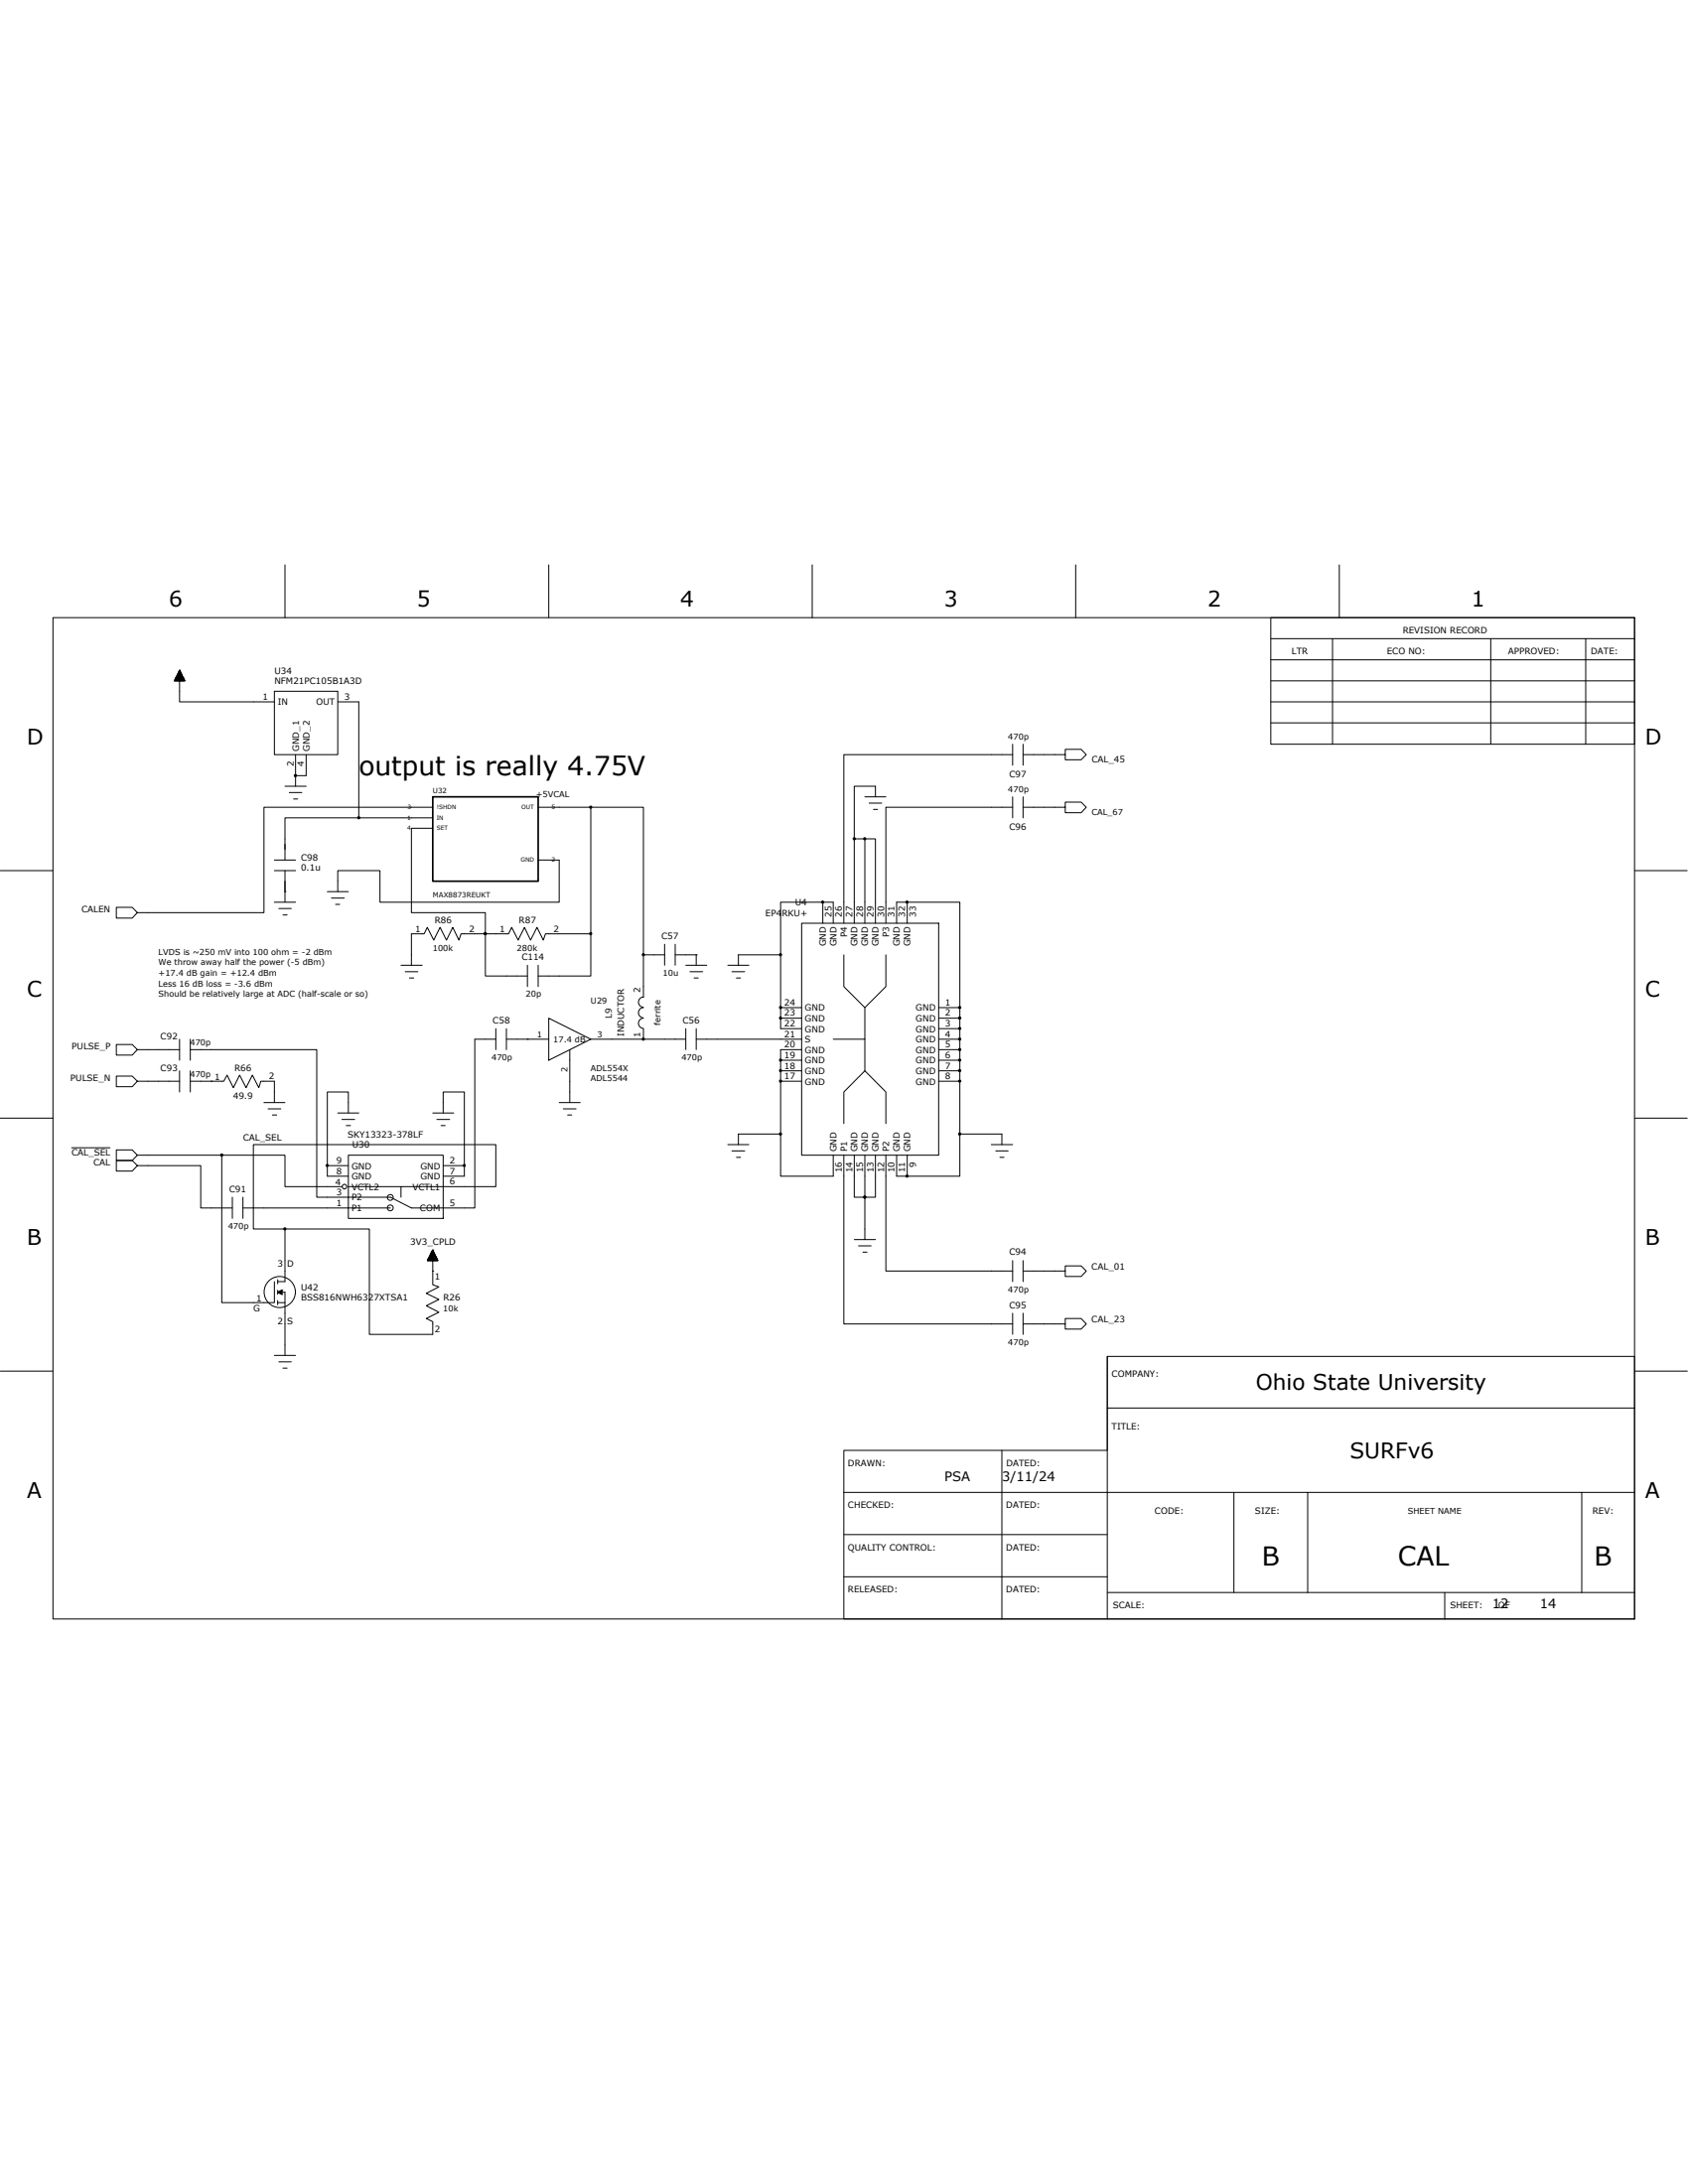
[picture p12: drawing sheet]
<svg xmlns="http://www.w3.org/2000/svg" width="216mm" height="279mm" viewBox="0 0 216 279" stroke-linecap="round" stroke-linejoin="round" font-family="sans-serif">
<g fill="none" stroke="#000" stroke-width=".13">
<path d="M6.8 79h202.3v128.1h-202.3zM36.4 72.3v6.7M70.2 72.3v6.7M103.9 72.3v6.7M137.6 72.3v6.7M162.5 79h46.6v16.2h-46.6zM171.3 72.3v6.7M22.4 87h1.2M22.4 87.1v-.1h1.2v.1M22.4 86.9h1.1M22.4 87.1v-.3h1.1v.3M22.5 86.8h1"/>
<path d="M22.5 87.1v-.4h1v.4M22.5 86.7h1M22.5 87.1v-.5h.9v.5M22.6 86.6h.8M22.6 87.1v-.6h.7v.6M22.6 86.5h.7M22.7 86.3h.6M22.7 87.1v-.8h.5v.8M22.7 86.2h.5M22.8 86.1h.4M22.8 87.1v-1h.3v1M22.8 86h.3"/>
<path d="M22.9 87.1v-1.1h.2v1.1M22.9 85.9h.2M22.9 85.8l.1 1.3M23 85.7h.1M23 85.7v1.4M23 85.7l-.7 1.4h1.3l-.6-1.4v4.1h12.1M23 85.9h-.1v1.2M23.2 86.2h-.4v.9M23.2 86.1v1M23.3 86.4h-.7v.7M23.3 86.4v.7M23.6 87.1h-1.3l1.3-.1v.1"/>
<path d="M35.1 88.4h8.1v8.1h-8.1zM37.8 99.2h.1M37.8 96.5v4.1M39.2 96.5v2.7h-1.4M43.2 89.8h2.7v14.8h9.5M129.5 95.2v2.7M129.5 96.5h-21.6v21.6M130.9 96.5h5.3v.7h2.1l.6-.7-.6-.6h-2.1v.6M130.9 95.2v2.7M162.5 81.7h46.6M162.5 84.4h46.6M162.5 89.8h46.6"/>
<path d="M162.5 92.5h46.6M162.5 87.1h46.6M170.4 81.7v13.5M190.7 81.7v13.5M202.8 81.7v13.5M0 111.4h6.8M35.1 111.4h2.7M35.1 110h2.7M35.1 115.4h2.7M35.7 116.2h1.6M36.2 117.1h.5M36.4 114.1h.1"/>
<path d="M36.4 111.4v4M36.4 100.6h2.8M37 101.4h1.6M37.5 102.2h.6M41.9 114.1h2.7M42.4 114.9h1.6M42.9 115.7h.6M45.9 104.6h-9.5v5.4M55.4 106h-2.8v10.8h9.5v2.7h-3.1l-.3 .8-.8-1.7-.8 1.7-.8-1.7-.8 1.7-.8-1.7-.4 .9h-1.7v4M55.4 103.3h-21.6v13.5h-16.2l-.7 .7h-2v-1.4h2l.7 .7M62.1 119.5h.1M68.8 110h2.7v5.4h-22.9v-4h-5.4v2.7"/>
<path d="M75.6 103.3h-6.8M75.6 103.3v16.2M75.6 103.3h6.7v18.9M102.5 118.1h17.6v29.7h-17.6zM105.2 115.4h.1M105.2 115.4v2.7M106.6 118.1v-2.7h-6.8v6.8M109.3 107.3v10.8M109.3 107.3h1.3M110.6 101.9h2.7M110.6 107.3h1.4v10.8M110.6 107.3v10.8"/>
<path d="M111.2 102.7h1.6M111.7 103.5h.5M112 101.9v-1.3h-2.7v6.7M114.7 118.1v-2.7h8.1v14.9M116 115.4v2.7M129.5 101.9v2.7M129.5 103.3h-16.2v14.8M130.9 103.3h5.3v.7h2.1l.6-.7-.6-.7h-2.1v.7M130.9 101.9v2.7M209.1 111.4h6.7M17.6 138.3l-.7-.6h-2v1.3h2l.7-.7h5.4M17.6 134.3l-.7-.7h-2v1.4h2l.7-.7h5.4"/>
<path d="M23 132.9v2.7M23 137v2.7M24.3 138.3h4.3l.4-.8 .8 1.6 .8-1.6 .9 1.6 .8-1.6 .8 1.6 .3-.8h1.7v2.8M24.3 132.9v2.7M24.3 137v2.7M27 138.3h.1M51.3 123.5h2.7M51.8 124.3h1.6M52.4 125.1h.5M63.4 131.6v2.7M63.4 132.9h-2.7v21.6h-8.1l-2.7-1.3h-9.4v-18.9h-16.2M64.8 132.9h5.4"/>
<path d="M64.8 131.6v2.7M67.5 123.5v2.7M67.5 124.9h-5.4v-5.4h2.9l.4-.9 .9 1.7 .8-1.7 .8 1.7 .8-1.7 .8 1.7 .3-.8h5.8v5.4h-6.8M67.5 132.9h.1M68.8 123.5v2.7M70.2 130.3l5.4 2.6-5.4 2.7zM72.9 134.3v6.8M82.3 122.2h2.7M82.3 130.3a.65 .65 0 0 0-.6 .6 .65 .65 0 0 0 .6 .7M82.3 128.9a.65 .65 0 0 0-.6 .7 .65 .65 0 0 0 .6 .6M82.3 127.6a.64 .64 0 0 0-.7 .6 .64 .64 0 0 0 .7 .7M82.3 131.6v1.3"/>
<path d="M82.3 122.2v5.4M85 120.8v2.7M86.4 122.2h2.6M86.4 120.8v2.7M87.7 131.6v2.7M87.7 123.5h2.7M87.7 132.9h-12.1M88.2 124.3h1.7M88.8 125.1h.5M89 122.2v1.3M89 131.6v2.7M89 122.2h.1"/>
<path d="M93.1 123.5h2.7M93.6 124.3h1.7M94.2 125.1h.5M99.8 128.9h.1M99.8 130.3h.1M99.8 128.9v2.7h2.7M99.8 138.3h.1M99.8 122.2v6.7M99.8 128.9h2.7M99.8 130.3h2.7M99.8 135.6h2.7M99.8 137h2.7"/>
<path d="M99.8 138.3h2.7M99.8 122.2h-5.4v1.3M102.5 134.3h-2.7v10.8M102.5 132.9h-13.5M107.9 122.2v4l2.7 2.7M110.6 132.9v4.1l2.7 2.7v4M110.6 137l-2.7 2.7v4M113.3 122.2v4l-2.7 2.7v4h-4M120.1 128.9h2.7M120.1 130.3h2.7M120.1 131.6h2.7M120.1 132.9h2.7"/>
<path d="M120.1 134.3h2.7M120.1 135.6h2.7M120.1 137h2.7M120.1 138.3h2.7M122.8 128.9h.1M122.8 131.6h.1M122.8 130.3h.1M122.8 131.6v13.5M122.8 138.3h.1M122.8 130.3v1.3M0 143h6.8M9.2 146.8h4.9"/>
<path d="M17.6 149.1l-.7-.6h-2v1.3h2l.7-.7h8.1v5.4h4M28.4 147.8v18.8h6.7v-2.6M28.4 147.8h-10.8l-.7 .7h-2v-1.4h2l.7 .7M28.4 147.8h8v4h7.3M29.7 153.2v2.7M31.1 154.5h18.8M31.1 153.2v2.7M33.8 141.1h2.6M34.3 141.9h1.6M34.8 142.6h.6M36.4 157.2h10.8v13.5h8.2v-1.6l-.9-.4 1.6-.8-1.6-.9 1.6-.8-1.6-.7 1.6-.9-.7-.2v-1.8M36.4 157.2v6.8h-.9"/>
<path d="M41.9 149.1h2.7M43.2 142.4h2.7M43.7 143.2h1.7M44.3 144h.5M44.6 151.8h6.7M44.6 147.8h12.1v8.1h-12.1zM44.6 142.4v-2.7h-2.7v10.8h2.7M51.3 153.2v-1.4h12.1v-5.4h-31v10.8h4M55.3 160v1.3M55.3 160h.1M55.4 159.9h.1M55.4 159.9v1.4"/>
<path d="M55.4 142.4h2.6M55.4 159.9l.6 1.4h-1.3l.7-1.4v2.7M55.9 143.2h1.6M56.4 144h.5M56.7 149.1h2.7M56.7 142.4v-2.7h2.7v10.8h-2.7M71.5 141.1h2.7M72.1 141.9h1.6M72.6 142.6h.5M93.1 146.4h2.7M93.6 147.2h1.7M94.2 148.1h.5"/>
<path d="M94.4 146.4v-1.3h5.4v5.4h6.8v-2.7M107.9 147.8v21.6h21.6M109.3 158.6h2.7M109.3 147.8v5.4h1.3v5.4M109.8 159.4h1.6M110.6 147.8v5.4h1.4v-5.4M113.3 147.8v14.8h16.2M114.7 147.8v2.7h1.3M116 150.5h.1M116 147.8v2.7M122.8 145.1h5.3v1.3M122.8 145.1v5.4h-6.8"/>
<path d="M126.8 146.4h2.7M127.4 147.2h1.5M127.9 148.1h.5M209.1 143h6.7M0 175.4h6.8M35.1 173.4h2.7M35.5 165.3h.9v8.1M35.5 165.3l.5-.2v.5zM35.5 165.3h.1M35.5 166.6h.9M35.5 163.7v.5M35.5 165.1v.5"/>
<path d="M35.5 166.4v.5M35.7 174.2h1.6M35.7 165.2v.2M35.9 165.1v.4M36 165.6h.1M36 165.1h.1M36 165.1v.5M36 165.2h-.2v.3h.2M36.2 175h.5M54.7 161.3h1.3M54.7 161.2h1.3M54.7 161.1v.2"/>
<path d="M54.7 161.1h1.2v.2M54.8 161.1h1.1M54.8 161v.3M54.8 161h1.1v.3M54.8 160.9h1.1M54.9 160.8h.9M54.9 160.8v.5M54.9 160.8h.9v.5M54.9 160.7h.9M55 160.7v.6M55 160.7h.7v.6M55 160.6h.7"/>
<path d="M55 160.5h.6v.8M55.1 160.4h.5v.9M55.1 160.4h.4v.9M55.1 160.3v1M55.1 160.3h.4M55.2 160.3h.3v1M55.2 160.2v1.1M55.2 160.2h.3M55.2 160.1h.3v1.2M55.2 160.1v1.2M55.2 160.1h.2M55.3 160h.1v1.3"/>
<path d="M55.4 162.6h.1M55.6 160.4h-.5v.9M55.6 160.5h-.6v.8M55.8 161.3v-.4h-.9v.4M56 161.3l-1.3-.1v.1M110.4 160.2h.5M129.5 161.3v2.7M129.5 168v2.7M130.9 169.4h5.3v-.7h2.1l.6 .7-.6 .6h-2.1v-.6M130.9 161.3v2.7M130.9 168v2.7M136.2 162.6v.7h2.1l.6-.7-.6-.7h-2.1v.7h-5.3"/>
<path d="M141.6 173.5v33.6M209.1 175.4h6.7M107.9 196.3h33.7M107.9 185.5h33.7v-12h67.5v33.6h-101.2zM128.1 185.5v21.6M141.6 180.1h67.5M157.8 190.9v12.8M167.3 190.9v12.8M202.3 190.9v12.8M209.1 190.9h-101.2M107.9 201.7h33.7M141.6 203.7h67.5"/>
<path d="M184.8 203.7v3.4"/>
<circle cx="44.1" cy="151.8" r=".29"/>
<circle cx="49.9" cy="153.2" r=".38"/>
<circle cx="49.9" cy="154.5" r=".38"/>
<circle cx="35.8" cy="165.3" r="2"/>
</g>
<path d="M55.4 101.9h13.4v10.8h-13.4z" fill="none" stroke="#000" stroke-width=".21"/>
<g fill="#000" stroke="#000" stroke-width=".13">
<path d="M45.8 104.5h.2v.2h-.2z" fill-rule="evenodd"/>
<path d="M62 119.3h.2v.2h-.2z" fill-rule="evenodd"/>
<path d="M62 119.3h.2v.2h-.2z" fill-rule="evenodd"/>
<path d="M75.4 103.2h.2v.2h-.2z" fill-rule="evenodd"/>
<path d="M75.4 119.3h.2v.2h-.2z" fill-rule="evenodd"/>
<path d="M105.1 115.3h.2v.2h-.2z" fill-rule="evenodd"/>
<path d="M109.2 107.2h.2v.2h-.2z" fill-rule="evenodd"/>
<path d="M110.5 107.2h.2v.2h-.2z" fill-rule="evenodd"/>
<path d="M115.9 115.3h.2v.2h-.2z" fill-rule="evenodd"/>
<path d="M82.2 132.8h.2v.2h-.2z" fill-rule="evenodd"/>
<path d="M82.2 122h.2v.2h-.2z" fill-rule="evenodd"/>
<path d="M99.7 128.8h.2v.2h-.2z" fill-rule="evenodd"/>
<path d="M99.7 130.1h.2v.2h-.2z" fill-rule="evenodd"/>
<path d="M99.7 135.5h.2v.2h-.2z" fill-rule="evenodd"/>
<path d="M99.7 136.9h.2v.2h-.2z" fill-rule="evenodd"/>
<path d="M99.7 138.2h.2v.2h-.2z" fill-rule="evenodd"/>
<path d="M99.7 122h.2v.2h-.2z" fill-rule="evenodd"/>
<path d="M122.6 131.5h.2v.2h-.2z" fill-rule="evenodd"/>
<path d="M122.6 132.8h.2v.2h-.2z" fill-rule="evenodd"/>
<path d="M122.6 135.5h.2v.2h-.2z" fill-rule="evenodd"/>
<path d="M122.6 138.2h.2v.2h-.2z" fill-rule="evenodd"/>
<path d="M122.6 128.8h.2v.2h-.2z" fill-rule="evenodd"/>
<path d="M36.3 157.1h.2v.2h-.2z" fill-rule="evenodd"/>
<path d="M41.7 149h.2v.2h-.2z" fill-rule="evenodd"/>
<path d="M59.3 149h.2v.2h-.2z" fill-rule="evenodd"/>
<path d="M99.7 145h.2v.2h-.2z" fill-rule="evenodd"/>
<path d="M110.5 153h.2v.2h-.2z" fill-rule="evenodd"/>
<path d="M110.5 153h.2v.2h-.2z" fill-rule="evenodd"/>
<path d="M115.9 150.4h.2v.2h-.2z" fill-rule="evenodd"/>
<circle cx="37.8" cy="99.2" r=".15"/>
<circle cx="122.7" cy="134.3" r=".15"/>
<circle cx="122.7" cy="137" r=".15"/>
<circle cx="122.7" cy="130.2" r=".15"/>
<circle cx="28.4" cy="147.8" r=".15"/>
<circle cx="122.7" cy="145.1" r=".15"/>
</g>
<g font-size="3.4">
<text x="45.9" y="99.2">output is really 4.75V</text>
<text x="178.8" y="200.3">CAL</text>
</g>
<g font-size="3.3">
<text x="161.4" y="200.3">B</text>
<text x="203.9" y="200.3">B</text>
</g>
<g font-size="2.8">
<text x="21.6" y="77.6">6</text>
<text x="53.3" y="77.6">5</text>
<text x="87" y="77.6">4</text>
<text x="120.7" y="77.6">3</text>
<text x="154.5" y="77.6">2</text>
<text x="188.2" y="77.6">1</text>
<text x="3.4" y="95.2">D</text>
<text x="210.4" y="95.2">D</text>
<text x="3.4" y="127.6">C</text>
<text x="210.4" y="127.6">C</text>
<text x="3.4" y="159.2">B</text>
<text x="210.4" y="159.2">B</text>
<text x="160.6" y="177.8">Ohio State University</text>
<text x="3.4" y="191.6">A</text>
<text x="172.7" y="186.6">SURFv6</text>
<text x="210.4" y="191.6">A</text>
</g>
<g font-size="1.7">
<text x="120.8" y="189.5">PSA</text>
<text x="128.1" y="189.5">3/11/24</text>
<text x="190.9" y="205.7">12</text>
<text x="196.9" y="205.7">14</text>
</g>
<g font-size="1.1">
<text x="165.2" y="83.7">LTR</text>
<text x="177.4" y="83.7">ECO NO:</text>
<text x="179.4" y="81">REVISION RECORD</text>
<text x="192.9" y="83.7">APPROVED:</text>
<text x="203.5" y="83.7">DATE:</text>
<text x="33.6" y="89.5">1</text>
<text x="35.1" y="86.2">U34</text>
<text x="35.1" y="87.5">NFM21PC105B1A3D</text>
<text x="44" y="89.5">3</text>
<text x="35.5" y="90.2">IN</text>
<text x="40.4" y="90.2">OUT</text>
<text x="37.5" y="98.1" transform="rotate(-90 37.5 98.1)">2</text>
<text x="38.2" y="96.1" transform="rotate(-90 38.2 96.1)">GND_1</text>
<text x="38.9" y="98.1" transform="rotate(-90 38.9 98.1)">4</text>
<text x="39.6" y="96.1" transform="rotate(-90 39.6 96.1)">GND_2</text>
<text x="129.1" y="99.4">C97</text>
<text x="139.6" y="97.5">CAL_45</text>
<text x="129.1" y="106.2">C96</text>
<text x="38.5" y="110.2">C98</text>
<text x="38.5" y="111.4">0.1u</text>
<text x="10.4" y="116.8">CALEN</text>
<text x="53.1" y="119.3">1</text>
<text x="55.6" y="118.1">R86</text>
<text x="60" y="119.2">2</text>
<text x="63.9" y="119.3">1</text>
<text x="66.4" y="118.1">R87</text>
<text x="70.8" y="119.2">2</text>
<text x="97.9" y="117.2">EP4RKU+</text>
<text x="101.7" y="115.8">U4</text>
<text x="106.4" y="117.3" transform="rotate(-90 106.4 117.3)">25</text>
<text x="107.7" y="117.3" transform="rotate(-90 107.7 117.3)">26</text>
<text x="108.4" y="119.9" transform="rotate(-90 108.4 119.9)">P4</text>
<text x="109.1" y="117.3" transform="rotate(-90 109.1 117.3)">27</text>
<text x="110.4" y="117.3" transform="rotate(-90 110.4 117.3)">28</text>
<text x="111.7" y="117.3" transform="rotate(-90 111.7 117.3)">29</text>
<text x="113.1" y="117.3" transform="rotate(-90 113.1 117.3)">30</text>
<text x="113.7" y="119.9" transform="rotate(-90 113.7 119.9)">P3</text>
<text x="114.4" y="117.3" transform="rotate(-90 114.4 117.3)">31</text>
<text x="115.8" y="117.3" transform="rotate(-90 115.8 117.3)">32</text>
<text x="117.1" y="117.3" transform="rotate(-90 117.1 117.3)">33</text>
<text x="66.7" y="122.8">C114</text>
<text x="84.6" y="120.1">C57</text>
<text x="105.7" y="121.1" transform="rotate(-90 105.7 121.1)">GND</text>
<text x="107" y="121.1" transform="rotate(-90 107 121.1)">GND</text>
<text x="109.7" y="121.1" transform="rotate(-90 109.7 121.1)">GND</text>
<text x="111" y="121.1" transform="rotate(-90 111 121.1)">GND</text>
<text x="112.4" y="121.1" transform="rotate(-90 112.4 121.1)">GND</text>
<text x="115.1" y="121.1" transform="rotate(-90 115.1 121.1)">GND</text>
<text x="116.5" y="121.1" transform="rotate(-90 116.5 121.1)">GND</text>
<text x="63" y="130.9">C58</text>
<text x="78.3" y="130.2" transform="rotate(-90 78.3 130.2)">L9</text>
<text x="81.9" y="127" transform="rotate(-90 81.9 127)">2</text>
<text x="87.3" y="130.9">C56</text>
<text x="100.3" y="128.6">24</text>
<text x="100.3" y="130">23</text>
<text x="100.3" y="131.3">22</text>
<text x="103" y="129.3">GND</text>
<text x="103" y="130.7">GND</text>
<text x="117.1" y="129.3">GND</text>
<text x="117.1" y="130.7">GND</text>
<text x="120.9" y="128.6">1</text>
<text x="120.9" y="130">2</text>
<text x="120.9" y="131.3">3</text>
<text x="9.2" y="134.3">PULSE_P</text>
<text x="20.5" y="132.9">C92</text>
<text x="20.5" y="137">C93</text>
<text x="30" y="137">R66</text>
<text x="79.8" y="132.6" transform="rotate(-90 79.8 132.6)">INDUCTOR</text>
<text x="81.9" y="132.7" transform="rotate(-90 81.9 132.7)">1</text>
<text x="100.3" y="132.7">21</text>
<text x="100.3" y="134">20</text>
<text x="100.3" y="135.4">19</text>
<text x="100.3" y="136.7">18</text>
<text x="103" y="132">GND</text>
<text x="103" y="133.4">S</text>
<text x="103" y="134.7">GND</text>
<text x="103" y="136.1">GND</text>
<text x="103" y="137.4">GND</text>
<text x="117.1" y="132">GND</text>
<text x="117.1" y="133.4">GND</text>
<text x="117.1" y="134.7">GND</text>
<text x="117.1" y="136.1">GND</text>
<text x="117.1" y="137.4">GND</text>
<text x="120.9" y="132.7">4</text>
<text x="120.9" y="134">5</text>
<text x="120.9" y="135.4">6</text>
<text x="120.9" y="136.7">7</text>
<text x="9" y="138.3">PULSE_N</text>
<text x="27.5" y="138.1">1</text>
<text x="29.8" y="140.5">49.9</text>
<text x="34.4" y="138.1">2</text>
<text x="100.3" y="138.1">17</text>
<text x="103" y="138.7">GND</text>
<text x="117.1" y="138.7">GND</text>
<text x="120.9" y="138.1">8</text>
<text x="9.2" y="147.8">CAL_SEL</text>
<text x="11.9" y="149.1">CAL</text>
<text x="31.1" y="145.9">CAL_SEL</text>
<text x="43" y="148.9">9</text>
<text x="44.5" y="145.5">SKY13323-378LF</text>
<text x="45" y="149.5">GND</text>
<text x="45" y="146.9">U30</text>
<text x="53.8" y="149.5">GND</text>
<text x="57.5" y="148.9">2</text>
<text x="107" y="147.4" transform="rotate(-90 107 147.4)">GND</text>
<text x="108.4" y="147.4" transform="rotate(-90 108.4 147.4)">P1</text>
<text x="109.7" y="147.4" transform="rotate(-90 109.7 147.4)">GND</text>
<text x="111" y="147.4" transform="rotate(-90 111 147.4)">GND</text>
<text x="112.4" y="147.4" transform="rotate(-90 112.4 147.4)">GND</text>
<text x="113.7" y="147.4" transform="rotate(-90 113.7 147.4)">P2</text>
<text x="115.1" y="147.4" transform="rotate(-90 115.1 147.4)">GND</text>
<text x="116.5" y="147.4" transform="rotate(-90 116.5 147.4)">GND</text>
<text x="117.1" y="149.3" transform="rotate(-90 117.1 149.3)">9</text>
<text x="29.3" y="152.5">C91</text>
<text x="42.9" y="151.6">4</text>
<text x="43" y="150.2">8</text>
<text x="43" y="154.3">1</text>
<text x="43" y="152.9">3</text>
<text x="45" y="153.6">P2</text>
<text x="45" y="152.2">VCTL2</text>
<text x="45" y="150.9">GND</text>
<text x="45" y="155">P1</text>
<text x="52.8" y="152.2">VCTL1</text>
<text x="53.7" y="155">COM</text>
<text x="53.8" y="150.9">GND</text>
<text x="57.5" y="154.3">5</text>
<text x="57.5" y="151.6">6</text>
<text x="57.5" y="150.2">7</text>
<text x="107.7" y="150" transform="rotate(-90 107.7 150)">16</text>
<text x="109.1" y="150" transform="rotate(-90 109.1 150)">14</text>
<text x="110.4" y="150" transform="rotate(-90 110.4 150)">15</text>
<text x="111.7" y="150" transform="rotate(-90 111.7 150)">13</text>
<text x="113.1" y="150" transform="rotate(-90 113.1 150)">12</text>
<text x="114.4" y="150" transform="rotate(-90 114.4 150)">10</text>
<text x="115.8" y="150" transform="rotate(-90 115.8 150)">11</text>
<text x="52.5" y="159.2">3V3_CPLD</text>
<text x="129.1" y="160.6">C94</text>
<text x="32.4" y="167.8">G</text>
<text x="32.8" y="166.5">1</text>
<text x="35.5" y="162.1">3 D</text>
<text x="38.5" y="165.1">U42</text>
<text x="38.5" y="166.4">BSS816NWH6327XTSA1</text>
<text x="55.6" y="163.7">1</text>
<text x="56.7" y="166.4">R26</text>
<text x="129.1" y="167.3">C95</text>
<text x="139.6" y="162.5">CAL_01</text>
<text x="35.5" y="169.4">2 S</text>
<text x="55.6" y="170.5">2</text>
<text x="139.6" y="169.2">CAL_23</text>
<text x="142.2" y="176.1">COMPANY:</text>
<text x="142.2" y="182.8">TITLE:</text>
<text x="108.5" y="187.6">DRAWN:</text>
<text x="128.7" y="187.6">DATED:</text>
<text x="108.5" y="193">CHECKED:</text>
<text x="128.7" y="193">DATED:</text>
<text x="147.7" y="193.6">CODE:</text>
<text x="160.5" y="193.6">SIZE:</text>
<text x="203.7" y="193.6">REV:</text>
<text x="108.5" y="198.4">QUALITY CONTROL:</text>
<text x="108.5" y="203.7">RELEASED:</text>
<text x="128.7" y="203.7">DATED:</text>
<text x="128.7" y="198.4">DATED:</text>
<text x="142.3" y="205.8">SCALE:</text>
<text x="185.5" y="205.8">SHEET:</text>
<text x="191.6" y="205.8">OF</text>
</g>
<g font-size="1">
<text x="128.9" y="94.6">470p</text>
<text x="68.6" y="101.9">+5VCAL</text>
<text x="128.9" y="101.4">470p</text>
<text x="139.6" y="104.2">CAL_67</text>
<text x="20.3" y="122.2">LVDS is ~250 mV into 100 ohm = -2 dBm</text>
<text x="20.3" y="124.9">+17.4 dB gain = +12.4 dBm</text>
<text x="20.3" y="123.5">We throw away half the power (-5 dBm)</text>
<text x="55.4" y="121.6">100k</text>
<text x="66.1" y="121.6">280k</text>
<text x="84.8" y="124.9">10u</text>
<text x="20.3" y="126.2">Less 16 dB loss = -3.6 dBm</text>
<text x="20.3" y="127.6">Should be relatively large at ADC (half-scale or so)</text>
<text x="67.3" y="127.6">20p</text>
<text x="75.6" y="128.4">U29</text>
<text x="84.5" y="131.1" transform="rotate(-90 84.5 131.1)">ferrite</text>
<text x="24.3" y="133.8">470p</text>
<text x="24.3" y="137.8">470p</text>
<text x="62.9" y="135.6">470p</text>
<text x="68.7" y="132.7">1</text>
<text x="70.8" y="133.3">17.4 dB</text>
<text x="72.6" y="137.1" transform="rotate(-90 72.6 137.1)">2</text>
<text x="75.6" y="137">ADL554X</text>
<text x="76.4" y="132.7">3</text>
<text x="87.2" y="135.6">470p</text>
<text x="75.6" y="138.3">ADL5544</text>
<text x="29.2" y="157.2">470p</text>
<text x="56.7" y="167.7">10k</text>
<text x="128.9" y="165.3">470p</text>
<text x="128.9" y="172">470p</text>
<text x="180.1" y="193.6">SHEET NAME</text>
</g>
<g font-size=".9">
<text x="55.4" y="101.4">U32</text>
<text x="55.4" y="114.8">MAX8873REUKT</text>
</g>
<g font-size=".7">
<text x="52.1" y="104.9">1</text>
<text x="52.1" y="106.2">4</text>
<text x="52.1" y="103.5">3</text>
<text x="55.9" y="104.9">IN</text>
<text x="55.9" y="106.2">SET</text>
<text x="55.9" y="103.5">!SHDN</text>
<text x="66.7" y="103.5">OUT</text>
<text x="70.5" y="103.5">5</text>
<text x="66.6" y="110.3">GND</text>
<text x="70.5" y="110.3">2</text>
</g>
</svg>
